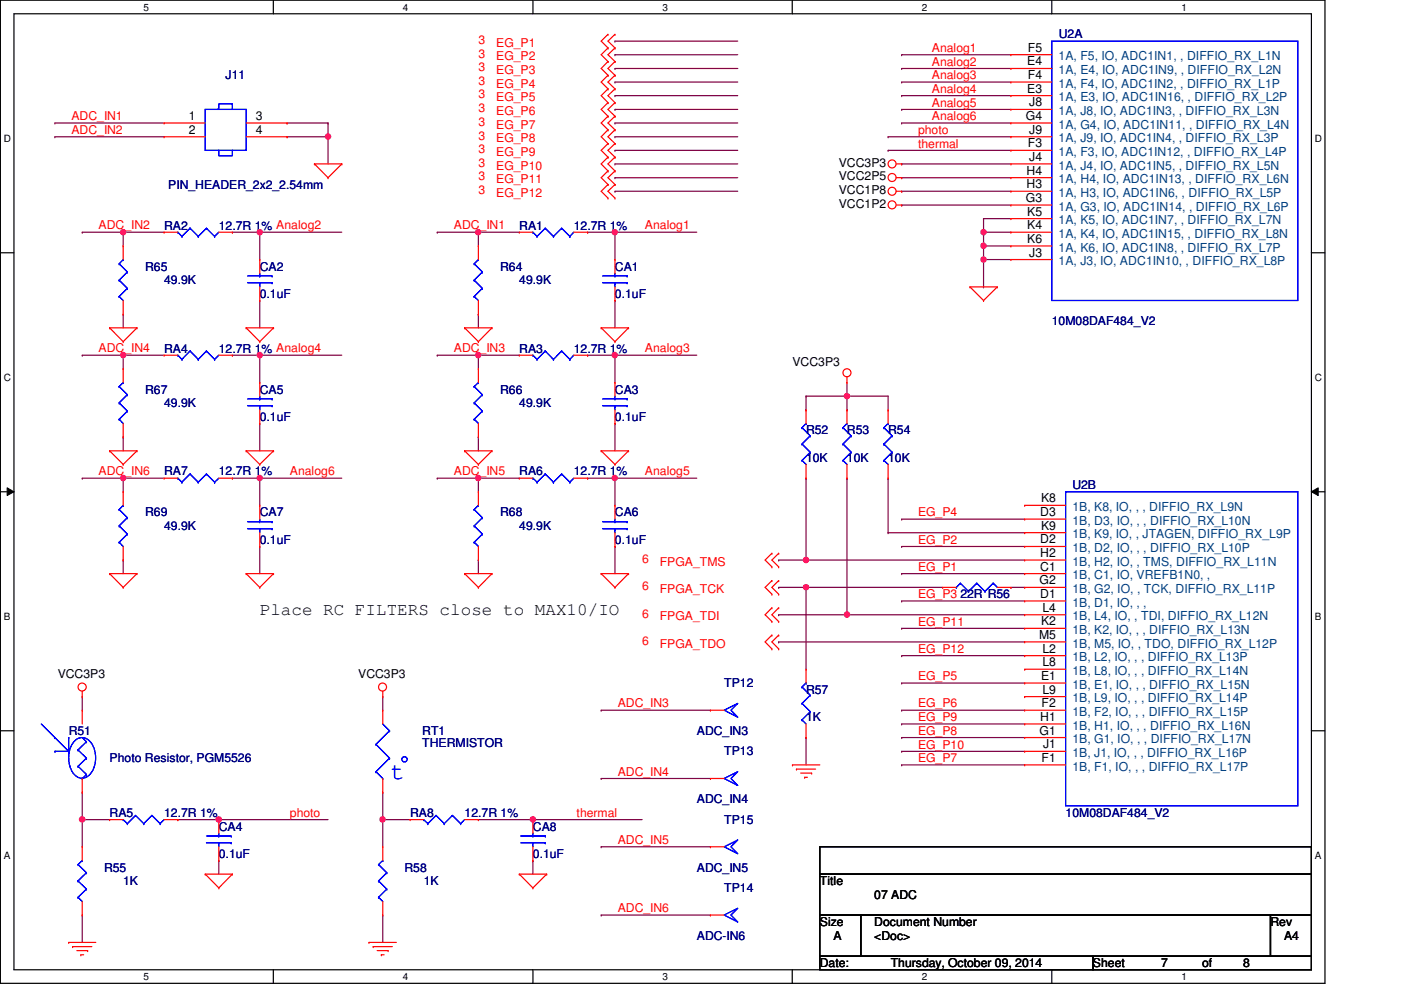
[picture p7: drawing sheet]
<svg xmlns="http://www.w3.org/2000/svg" width="297mm" height="210mm" viewBox="0 0 297 210" stroke-linecap="round" stroke-linejoin="round" font-family="sans-serif">
<path d="M.1 0h280.8v208.5h-280.8zM3 2.9h275v202.7h-275z" fill="none" stroke="#000" stroke-width=".25"/>
<g fill="#fff">
<path d="M30.4 .3h1.2v2.4h-1.2z"/>
<path d="M30.4 205.9h1.2v2.3h-1.2z"/>
</g>
<path d="M58 0v2.9M58 205.6v2.9" fill="none" stroke="#000" stroke-width=".25"/>
<g fill="#fff">
<path d="M85.4 .3h1.2v2.4h-1.2z"/>
<path d="M85.4 205.9h1.2v2.3h-1.2z"/>
</g>
<path d="M113 0v2.9M113 205.6v2.9" fill="none" stroke="#000" stroke-width=".25"/>
<g fill="#fff">
<path d="M140.5 .3h1.1v2.4h-1.1z"/>
<path d="M140.5 205.9h1.1v2.3h-1.1z"/>
</g>
<path d="M168 0v2.9M168 205.6v2.9" fill="none" stroke="#000" stroke-width=".25"/>
<g fill="#fff">
<path d="M195.4 .3h1.2v2.4h-1.2z"/>
<path d="M195.4 205.9h1.2v2.3h-1.2z"/>
</g>
<path d="M223 0v2.9M223 205.6v2.9" fill="none" stroke="#000" stroke-width=".25"/>
<g fill="#fff">
<path d="M250.5 .3h1.1v2.4h-1.1z"/>
<path d="M250.5 205.9h1.1v2.3h-1.1z"/>
<path d="M.8 28.2h1.5v2.4h-1.5z"/>
<path d="M278.8 28.2h1.4v2.4h-1.4z"/>
<path d="M.8 78.9h1.5v2.3h-1.5z"/>
<path d="M278.8 78.9h1.4v2.3h-1.4z"/>
</g>
<path d="M.1 53.6h2.9M278 53.6h2.9" fill="none" stroke="#000" stroke-width=".25"/>
<g fill="#fff">
<path d="M.8 129.6h1.4v2.3h-1.4z"/>
<path d="M278.8 129.6h1.3v2.3h-1.3z"/>
</g>
<path d="M.1 104.3h2.9M278 104.3h2.9" fill="none" stroke="#000" stroke-width=".25"/>
<path d="M1.5 103.4l1.5 .9-1.5 .8zM278 104.3l1.5-.9v1.7z" fill="#000"/>
<path d="M1.5 103.4l1.5 .9-1.5 .8zM278 104.3l1.5-.9v1.7z" fill="none" stroke="#000" stroke-width=".21"/>
<g fill="#fff">
<path d="M.8 180.3h1.4v2.3h-1.4z"/>
<path d="M278.8 180.3h1.3v2.3h-1.3z"/>
</g>
<path d="M.1 154.9h2.9M278 154.9h2.9" fill="none" stroke="#000" stroke-width=".25"/>
<path d="M81.1 173.8h.1M81.1 173.8v5.7M81.1 173.8h5.8" fill="none" stroke="#800040" stroke-width=".25"/>
<circle cx="81.1" cy="173.7" r=".56" fill="#f0f"/>
<circle cx="81.1" cy="173.7" r=".56" fill="none" stroke="#f0f" stroke-width=".25"/>
<g fill="none" stroke="#800040" stroke-width=".25">
<path d="M191.2 11.6h.1M191.2 14.5h.1M191.2 17.4h.1M191.2 11.6h23.1M191.2 14.5h23.1M191.2 17.4h23.1M188.3 29h.1M188.3 31.9h.1M188.3 29h26M188.3 31.9h26M191.2 20.3h.1M191.2 23.2h.1"/>
<path d="M191.2 26.1h.1M191.2 34.8h.1M191.2 37.7h.1M191.2 20.3h23.1M191.2 23.2h23.1M191.2 26.1h23.1M191.2 34.8h23.1M191.2 37.7h23.1M191.2 40.6h.1M191.2 43.5h.1M191.2 40.6h23.1M191.2 43.5h23.1"/>
<path d="M170.9 118.7h.1M170.9 118.7h46.4M165.1 136.1h.1M165.1 136.1h52.2M170.9 124.5h.1M170.9 124.5h29M179.6 130.3h.1M179.6 130.3h37.7M81.1 147.7h.1M81.1 147.7v2.9M81.1 168h.1M81.1 168v5.8"/>
<path d="M81.1 194h.1M81.1 194v5.8"/>
</g>
<circle cx="170.9" cy="124.5" r=".56" fill="#f0f"/>
<circle cx="170.9" cy="124.5" r=".56" fill="none" stroke="#f0f" stroke-width=".25"/>
<path d="M170.9 101.4h.1M170.9 101.4v17.3M214.3 124.5h.1M214.3 124.5h3" fill="none" stroke="#800040" stroke-width=".25"/>
<circle cx="170.9" cy="118.7" r=".56" fill="#f0f"/>
<circle cx="170.9" cy="118.7" r=".56" fill="none" stroke="#f0f" stroke-width=".25"/>
<path d="M179.6 101.4h.1M179.6 101.4v28.9" fill="none" stroke="#800040" stroke-width=".25"/>
<circle cx="179.6" cy="130.3" r=".56" fill="#f0f"/>
<circle cx="179.6" cy="130.3" r=".56" fill="none" stroke="#f0f" stroke-width=".25"/>
<g fill="none" stroke="#800040" stroke-width=".25">
<path d="M179.6 84h.1M179.6 84h8.7M165.1 118.7h.1M165.1 118.7h5.8M188.3 101.4h.1M188.3 112.9h.1M188.3 101.4v11.5M188.3 112.9h29M165.1 124.5h.1M165.1 130.3h.1M165.1 124.5h5.8M165.1 130.3h14.5"/>
<path d="M170.9 124.5h.1M170.9 124.5v17.4M170.9 156.4h.1M170.9 156.4v5.8"/>
</g>
<circle cx="179.6" cy="84" r=".56" fill="#f0f"/>
<circle cx="179.6" cy="84" r=".56" fill="none" stroke="#f0f" stroke-width=".25"/>
<g fill="none" stroke="#800040" stroke-width=".25">
<path d="M130.4 49.2h.1M130.4 49.2h17.3M170.9 86.9h.1M170.9 84h.1M170.9 84v2.9M170.9 84h8.7M179.6 86.9h.1M179.6 84h.1M179.6 81.1v5.8M188.3 86.9h.1M188.3 84v2.9M127.5 150.6h.1"/>
<path d="M127.5 150.6h23.1M127.5 165.1h.1M127.5 179.5h.1M127.5 165.1h23.1M127.5 179.5h23.1M127.5 194h.1M127.5 194h23.1"/>
</g>
<circle cx="130.3" cy="49.2" r=".56" fill="#f0f"/>
<circle cx="130.3" cy="49.2" r=".56" fill="none" stroke="#f0f" stroke-width=".25"/>
<path d="M101.4 49.2h.1M101.4 49.2h8.7M130.4 49.2h.1M130.4 49.2v5.8M130.4 63.7h.1M130.4 63.7v5.8" fill="none" stroke="#800040" stroke-width=".25"/>
<circle cx="101.4" cy="49.2" r=".56" fill="#f0f"/>
<circle cx="101.4" cy="49.2" r=".56" fill="none" stroke="#f0f" stroke-width=".25"/>
<path d="M55.1 49.2h.1M55.1 49.2h17.4M55.1 49.2v5.8M124.6 49.2h.1M124.6 49.2h5.8" fill="none" stroke="#800040" stroke-width=".25"/>
<circle cx="55.1" cy="49.2" r=".56" fill="#f0f"/>
<circle cx="55.1" cy="49.2" r=".56" fill="none" stroke="#f0f" stroke-width=".25"/>
<path d="M26.1 49.2h.1M26.1 49.2h8.7M55.1 63.7h.1M55.1 63.7v5.8" fill="none" stroke="#800040" stroke-width=".25"/>
<circle cx="26.1" cy="49.2" r=".56" fill="#f0f"/>
<circle cx="26.1" cy="49.2" r=".56" fill="none" stroke="#f0f" stroke-width=".25"/>
<path d="M49.3 49.2h.1M49.3 49.2h5.8M26.1 75.3h.1M26.1 75.3h8.7M55.1 75.3h.1M55.1 75.3h17.4M55.1 75.3v5.8M55.1 89.8h.1M55.1 89.8v5.8M55.1 101.4h.1M55.1 101.4h17.4" fill="none" stroke="#800040" stroke-width=".25"/>
<circle cx="55.1" cy="101.3" r=".56" fill="#f0f"/>
<circle cx="55.1" cy="101.3" r=".56" fill="none" stroke="#f0f" stroke-width=".25"/>
<path d="M49.3 75.3h.1M49.3 75.3h5.8M26.1 101.4h.1M26.1 101.4h8.7M55.1 101.4h.1M55.1 115.9h.1M55.1 101.4v5.7M55.1 115.9v5.7" fill="none" stroke="#800040" stroke-width=".25"/>
<circle cx="55.1" cy="75.3" r=".56" fill="#f0f"/>
<circle cx="55.1" cy="75.3" r=".56" fill="none" stroke="#f0f" stroke-width=".25"/>
<path d="M49.3 101.4h.1M49.3 101.4h5.8M113 173.8h.1M113 173.8h23.1M113 182.5h.1M113 182.5v2.8" fill="none" stroke="#800040" stroke-width=".25"/>
<circle cx="113" cy="173.7" r=".56" fill="#f0f"/>
<circle cx="113" cy="173.7" r=".56" fill="none" stroke="#f0f" stroke-width=".25"/>
<g fill="none" stroke="#800040" stroke-width=".25">
<path d="M130.4 17.4h.1M130.4 14.5h.1M130.4 11.6h.1M130.4 8.7h.1M130.4 17.4h26M130.4 14.5h26M130.4 11.6h26M130.4 8.7h26M130.4 20.3h.1M130.4 37.7h.1M130.4 31.9h.1M130.4 29h.1"/>
<path d="M130.4 34.8h.1M130.4 26.1h.1M130.4 23.2h.1M130.4 20.3h26M130.4 37.7h26M130.4 31.9h26M130.4 29h26M130.4 34.8h26M130.4 26.1h26M130.4 23.2h26M208.5 46.4h.1M208.5 49.2h.1"/>
<path d="M208.5 46.4h5.8M208.5 46.4v2.8M101.4 173.8h.1M101.4 173.8h11.6"/>
</g>
<circle cx="208.5" cy="49.2" r=".56" fill="#f0f"/>
<circle cx="208.5" cy="49.2" r=".56" fill="none" stroke="#f0f" stroke-width=".25"/>
<path d="M208.5 49.2h.1M208.5 52.2h.1M208.5 49.2h5.8M208.5 49.2v3M208.5 52.2h5.8" fill="none" stroke="#800040" stroke-width=".25"/>
<circle cx="208.5" cy="52.1" r=".56" fill="#f0f"/>
<circle cx="208.5" cy="52.1" r=".56" fill="none" stroke="#f0f" stroke-width=".25"/>
<path d="M208.5 55h.1M208.5 52.2v2.8M208.5 55h5.8" fill="none" stroke="#800040" stroke-width=".25"/>
<circle cx="208.5" cy="55" r=".56" fill="#f0f"/>
<circle cx="208.5" cy="55" r=".56" fill="none" stroke="#f0f" stroke-width=".25"/>
<g fill="none" stroke="#800040" stroke-width=".25">
<path d="M11.6 26.1h.1M11.6 29h.1M11.6 26.1h23.2M11.6 29h23.2M60.9 26.1h.1M60.9 26.1h8.7M69.6 29h.1M69.6 29v5.8M130.4 40.6h.1M130.4 40.6h26M208.5 55v5.8M208.5 60.8h.1"/>
<path d="M191.2 115.9h.1M191.2 110.1h.1M191.2 115.9h26.1M191.2 110.1h26.1M191.2 121.6h.1M191.2 127.4h.1M191.2 133.2h.1M191.2 139h.1M191.2 121.6h26.1M191.2 127.4h26.1M191.2 133.2h26.1M191.2 139h26.1"/>
<path d="M191.2 144.8h.1M191.2 150.6h.1M191.2 156.4h.1M191.2 153.5h.1M191.2 159.3h.1M191.2 144.8h26.1M191.2 150.6h26.1M191.2 156.4h26.1M191.2 153.5h26.1M191.2 159.3h26.1M191.2 162.2h.1M191.2 162.2h26.1"/>
</g>
<circle cx="69.5" cy="29" r=".56" fill="#f0f"/>
<circle cx="69.5" cy="29" r=".56" fill="none" stroke="#f0f" stroke-width=".25"/>
<path d="M60.9 29h.1M69.6 26.1h.1M69.6 26.1v2.9h-8.7M130.4 75.3h.1M130.4 75.3h17.3" fill="none" stroke="#800040" stroke-width=".25"/>
<circle cx="130.3" cy="75.3" r=".56" fill="#f0f"/>
<circle cx="130.3" cy="75.3" r=".56" fill="none" stroke="#f0f" stroke-width=".25"/>
<path d="M101.4 75.3h.1M101.4 75.3h8.7M130.4 75.3h.1M130.4 75.3v5.8" fill="none" stroke="#800040" stroke-width=".25"/>
<circle cx="101.4" cy="75.3" r=".56" fill="#f0f"/>
<circle cx="101.4" cy="75.3" r=".56" fill="none" stroke="#f0f" stroke-width=".25"/>
<path d="M124.6 75.3h.1M124.6 75.3h5.8M130.4 89.8h.1M130.4 89.8v5.8M130.4 101.4h.1M130.4 101.4h17.3" fill="none" stroke="#800040" stroke-width=".25"/>
<circle cx="130.3" cy="101.3" r=".56" fill="#f0f"/>
<circle cx="130.3" cy="101.3" r=".56" fill="none" stroke="#f0f" stroke-width=".25"/>
<path d="M101.4 101.4h.1M101.4 101.4h8.7M130.4 101.4h.1M130.4 101.4v5.7" fill="none" stroke="#800040" stroke-width=".25"/>
<circle cx="101.4" cy="101.3" r=".56" fill="#f0f"/>
<circle cx="101.4" cy="101.3" r=".56" fill="none" stroke="#f0f" stroke-width=".25"/>
<path d="M124.6 101.4h.1M124.6 101.4h5.8M130.4 115.9h.1M130.4 115.9v5.7M37.7 173.8h.1M37.7 173.8h8.7M46.4 182.5h.1M46.4 182.5v2.8" fill="none" stroke="#800040" stroke-width=".25"/>
<circle cx="46.4" cy="173.7" r=".56" fill="#f0f"/>
<circle cx="46.4" cy="173.7" r=".56" fill="none" stroke="#f0f" stroke-width=".25"/>
<path d="M17.4 173.8h.1M17.4 173.8h5.8M17.4 173.8v5.7M46.4 173.8h.1M46.4 173.8h23.2" fill="none" stroke="#800040" stroke-width=".25"/>
<circle cx="17.4" cy="173.7" r=".56" fill="#f0f"/>
<circle cx="17.4" cy="173.7" r=".56" fill="none" stroke="#f0f" stroke-width=".25"/>
<g fill="none" stroke="#800040" stroke-width=".25">
<path d="M17.4 49.2h.1M17.4 49.2h8.7M26.1 49.2h.1M26.1 49.2v3M92.7 49.2h.1M92.7 49.2h8.7M101.4 49.2h.1M101.4 49.2v3M26.1 66.6h.1M26.1 66.6v2.9M92.7 75.3h.1M92.7 75.3h8.7"/>
<path d="M101.4 66.6h.1M101.4 75.3h.1M101.4 66.6v2.9M101.4 75.3v2.9M101.4 92.7h.1M101.4 92.7v2.9M26.1 118.7h.1M26.1 101.4h.1M26.1 101.4v2.9M26.1 118.7v2.9M92.7 101.4h.1M92.7 101.4h8.7"/>
<path d="M101.4 101.4h.1M101.4 118.7h.1M101.4 101.4v2.9M101.4 118.7v2.9M17.4 147.7h.1M17.4 147.7v2.9M17.4 168h.1M17.4 168v5.8M17.4 194h.1M17.4 194v5.8"/>
</g>
<circle cx="26.1" cy="101.3" r=".56" fill="#f0f"/>
<circle cx="26.1" cy="101.3" r=".56" fill="none" stroke="#f0f" stroke-width=".25"/>
<path d="M26.1 75.3h.1M26.1 75.3v2.9M26.1 92.7h.1M26.1 92.7v2.9M17.4 101.4h.1M17.4 101.4h8.7" fill="none" stroke="#800040" stroke-width=".25"/>
<circle cx="26.1" cy="75.3" r=".56" fill="#f0f"/>
<circle cx="26.1" cy="75.3" r=".56" fill="none" stroke="#f0f" stroke-width=".25"/>
<path d="M17.4 75.3h.1M17.4 75.3h8.7" fill="none" stroke="#800040" stroke-width=".25"/>
<g fill="none" stroke="#f00" stroke-width=".25">
<path d="M128.9 7.3h.1M128.9 10.2h.1M128.9 13h.1M128.9 16h.1M128.9 18.8h.1M128.9 7.3l-1.4 1.4 1.4 1.5M128.9 10.2l-1.4 1.4 1.4 1.4M128.9 13l-1.4 1.5 1.4 1.5M128.9 16l-1.4 1.4 1.4 1.4M128.9 18.8l-1.4 1.5 1.4 1.5M130.4 7.3h.1M130.4 10.2h.1"/>
<path d="M130.4 13h.1M130.4 16h.1M130.4 18.8h.1M130.4 7.3l-1.5 1.4 1.5 1.5M130.4 10.2l-1.5 1.4 1.5 1.4M130.4 13l-1.5 1.5 1.5 1.5M130.4 16l-1.5 1.4 1.5 1.4M130.4 18.8l-1.5 1.5 1.5 1.5M214.3 11.6h.1M214.3 14.5h.1M214.3 17.4h.1M214.3 11.6h8.7"/>
<path d="M214.3 14.5h8.7M214.3 17.4h8.7M34.8 26.1h.1M34.8 29h.1M34.8 26.1h8.7M34.8 29h8.7M52.2 26.1h8.7M52.2 29h8.7M60.9 26.1h.1M60.9 29h.1M66.7 34.8h.1M66.7 34.8h5.8"/>
<path d="M66.7 34.8l2.9 2.9M69.6 37.7h.1M72.5 34.8h.1M72.5 34.8l-2.9 2.9M128.9 21.8h.1M128.9 24.6h.1M128.9 27.5h.1M128.9 30.4h.1M128.9 33.3h.1M128.9 36.2h.1M128.9 39.1h.1M128.9 21.8l-1.4 1.4 1.4 1.4"/>
<path d="M128.9 24.6l-1.4 1.5 1.4 1.4M128.9 27.5l-1.4 1.5 1.4 1.4M128.9 30.4l-1.4 1.5 1.4 1.4M128.9 33.3l-1.4 1.5 1.4 1.4M128.9 36.2l-1.4 1.5 1.4 1.4M128.9 39.1l-1.4 1.5 1.4 1.4M130.4 21.8h.1M130.4 24.6h.1M130.4 27.5h.1M130.4 30.4h.1M130.4 33.3h.1M130.4 36.2h.1"/>
<path d="M130.4 39.1h.1M130.4 21.8l-1.5 1.4 1.5 1.4M130.4 24.6l-1.5 1.5 1.5 1.4M130.4 27.5l-1.5 1.5 1.5 1.4M130.4 30.4l-1.5 1.5 1.5 1.4M130.4 33.3l-1.5 1.5 1.5 1.4M130.4 36.2l-1.5 1.5 1.5 1.4M130.4 39.1l-1.5 1.5 1.5 1.4M190 34.8h1.2M190 37.7h1.2M191.2 34.8h.1M191.2 37.7h.1"/>
<path d="M214.3 20.3h.1M214.3 23.2h.1M214.3 26.1h.1M214.3 29h.1M214.3 31.9h.1M214.3 34.8h.1M214.3 37.7h.1M214.3 34.8h8.7M214.3 37.7h8.7M214.3 20.3h8.7M214.3 23.2h8.7M214.3 26.1h8.7"/>
<path d="M214.3 29h8.7M214.3 31.9h8.7M26.1 52.2h.1M26.1 52.2v2.8M34.8 49.2h.1M34.8 49.2h2.9M46.4 49.2h2.9M49.3 49.2h.1M55.1 55h.1M55.1 55v3M101.4 52.2h.1M101.4 52.2v2.8"/>
<path d="M110.1 49.2h.1M110.1 49.2h2.9M121.7 49.2h2.9M124.6 49.2h.1M128.9 42h.1M130.4 42h.1M130.4 55h.1M130.4 55v3M190 40.6h1.2M190 43.5h1.2M191.2 40.6h.1M191.2 43.5h.1"/>
<path d="M214.3 40.6h.1M214.3 43.5h.1M214.3 46.4h.1M214.3 49.2h.1M214.3 52.2h.1M214.3 55h.1M214.3 40.6h8.7M214.3 43.5h8.7M214.3 49.2h8.7M214.3 46.4h8.7M214.3 52.2h8.7M214.3 55h8.7"/>
<path d="M23.2 69.5h.1M23.2 69.5h5.8M23.2 69.5l2.9 2.9M26.1 72.4h.1M26.1 78.2h.1M26.1 66.6h.1M26.1 63.7v2.9M26.1 78.2v2.9M29 69.5h.1M29 69.5l-2.9 2.9M34.8 75.3h.1M34.8 75.3h2.9"/>
<path d="M46.4 75.3h2.9M49.3 75.3h.1M52.2 69.5h.1M52.2 69.5h5.8M52.2 69.5l2.9 2.9M55.1 72.4h.1M55.1 63.7h.1M55.1 60.8v2.9M58 69.5h.1M58 69.5l-2.9 2.9M98.5 69.5h.1M98.5 69.5h5.8"/>
<path d="M98.5 69.5l2.9 2.9M101.4 72.4h.1M101.4 66.6h.1M101.4 78.2h.1M101.4 63.7v2.9M101.4 78.2v2.9M104.3 69.5h.1M104.3 69.5l-2.9 2.9M110.1 75.3h.1M110.1 75.3h2.9M121.7 75.3h2.9M124.6 75.3h.1"/>
<path d="M127.5 69.5h.1M127.5 69.5h5.8M127.5 69.5l2.9 2.9M130.4 72.4h.1M130.4 63.7h.1M130.4 60.8v2.9M133.3 69.5h.1M133.3 69.5l-2.9 2.9M179.6 79.9v1.2M205.7 60.8h.1M205.7 60.8h5.8M205.7 60.8l2.8 2.9"/>
<path d="M208.5 63.7h.1M211.5 60.8h.1M211.5 60.8l-3 2.9M23.2 95.6h.1M23.2 95.6h5.8M23.2 95.6l2.9 2.9M26.1 98.5h.1M26.1 92.7h.1M26.1 89.8v2.9M29 95.6h.1M29 95.6l-2.9 2.9M52.2 95.6h.1"/>
<path d="M52.2 95.6h5.8M52.2 95.6l2.9 2.9M55.1 98.5h.1M55.1 81.1h.1M55.1 89.8h.1M55.1 81.1v2.9M55.1 86.9v2.9M58 95.6h.1M58 95.6l-2.9 2.9M98.5 95.6h.1M98.5 95.6h5.8M98.5 95.6l2.9 2.9"/>
<path d="M101.4 98.5h.1M101.4 92.7h.1M101.4 89.8v2.9M104.3 95.6h.1M104.3 95.6l-2.9 2.9M127.5 95.6h.1M127.5 95.6h5.8M127.5 95.6l2.9 2.9M130.4 98.5h.1M130.4 81.1h.1M130.4 89.8h.1M130.4 81.1v2.9"/>
<path d="M130.4 86.9v2.9M133.3 95.6h.1M133.3 95.6l-2.9 2.9M170.9 86.9h.1M170.9 86.9v2.9M170.9 98.5v2.9M179.6 81.1h.1M179.6 86.9h.1M179.6 86.9v2.9M179.6 98.5v2.9M188.3 86.9h.1M188.3 86.9v2.9"/>
<path d="M188.3 98.5v2.9M26.1 118.7h.1M26.1 104.3h.1M26.1 104.3v2.8M26.1 115.9v2.8M34.8 101.4h.1M34.8 101.4h2.9M46.4 101.4h2.9M49.3 101.4h.1M55.1 107.1h.1M55.1 115.9h.1M55.1 107.1v3"/>
<path d="M55.1 112.9v3M101.4 118.7h.1M101.4 104.3h.1M101.4 104.3v2.8M101.4 115.9v2.8M110.1 101.4h.1M110.1 101.4h2.9M121.7 101.4h2.9M124.6 101.4h.1M130.4 107.1h.1M130.4 115.9h.1M130.4 107.1v3"/>
<path d="M130.4 112.9v3M163.7 117.3h.1M163.7 117.3l-1.5 1.4 1.5 1.5M165.1 117.3h.1M165.1 117.3l-1.4 1.4 1.4 1.5M170.9 101.4h.1M179.6 101.4h.1M188.3 101.4h.1M217.3 107.1h.1M217.3 110.1h.1M217.3 112.9h.1M217.3 115.9h.1"/>
<path d="M217.3 118.7h.1M217.3 107.1h8.6M217.3 110.1h8.6M217.3 112.9h8.6M217.3 115.9h8.6M217.3 118.7h8.6M23.2 121.6h.1M23.2 121.6h5.8M23.2 121.6l2.9 2.9M26.1 124.5h.1M29 121.6h.1M29 121.6l-2.9 2.9"/>
<path d="M52.2 121.6h.1M52.2 121.6h5.8M52.2 121.6l2.9 2.9M55.1 124.5h.1M58 121.6h.1M58 121.6l-2.9 2.9M98.5 121.6h.1M98.5 121.6h5.8M98.5 121.6l2.9 2.9M101.4 124.5h.1M104.3 121.6h.1M104.3 121.6l-2.9 2.9"/>
<path d="M127.5 121.6h.1M127.5 121.6h5.8M127.5 121.6l2.9 2.9M130.4 124.5h.1M133.3 121.6h.1M133.3 121.6l-2.9 2.9M163.7 128.9h.1M163.7 131.8h.1M163.7 120.2h.1M163.7 134.7h.1M163.7 137.6h.1M163.7 123.1h.1"/>
<path d="M163.7 126h.1M163.7 128.9l-1.5 1.4 1.5 1.5M163.7 134.7l-1.5 1.4 1.5 1.5M163.7 123.1l-1.5 1.4 1.5 1.5M165.1 128.9h.1M165.1 131.8h.1M165.1 120.2h.1M165.1 134.7h.1M165.1 137.6h.1M165.1 123.1h.1M165.1 126h.1M165.1 128.9l-1.4 1.4 1.4 1.5"/>
<path d="M165.1 134.7l-1.4 1.4 1.4 1.5M165.1 123.1l-1.4 1.4 1.4 1.5M199.9 124.5h.1M199.9 124.5h2.9M211.5 124.5h2.8M214.3 124.5h.1M217.3 121.6h.1M217.3 124.5h.1M217.3 127.4h.1M217.3 130.3h.1M217.3 133.2h.1M217.3 136.1h.1"/>
<path d="M217.3 139h.1M217.3 121.6h8.6M217.3 124.5h8.6M217.3 127.4h8.6M217.3 130.3h8.6M217.3 133.2h8.6M217.3 136.1h8.6M217.3 139h8.6M17.4 147.7h.1M17.4 150.6h.1M17.4 146.6v1.1M17.4 150.6v2.9"/>
<path d="M81.1 147.7h.1M81.1 150.6h.1M81.1 146.6v1.1M81.1 150.6v2.9M150.6 150.6h.1M150.6 150.6h2.9M170.9 156.4h.1M170.9 141.9h.1M170.9 141.9v2.9M170.9 153.5v2.9M217.3 141.9h.1M217.3 144.8h.1"/>
<path d="M217.3 147.7h.1M217.3 150.6h.1M217.3 153.5h.1M217.3 156.4h.1M217.3 159.3h.1M217.3 150.6h8.6M217.3 141.9h8.6M217.3 144.8h8.6M217.3 147.7h8.6M217.3 153.5h8.6M217.3 156.4h8.6M217.3 159.3h8.6"/>
<path d="M17.4 179.5h.1M17.4 168h.1M17.4 165.1v2.9M17.4 179.5v3M23.2 173.8h.1M23.2 173.8h2.9M34.8 173.8h2.9M37.7 173.8h.1M46.4 173.8h.1M46.4 173.8v2.9M46.4 179.5v3M81.1 168h.1"/>
<path d="M81.1 179.5h.1M81.1 165.1v2.9M81.1 179.5v3M86.9 173.8h.1M86.9 173.8h2.9M98.5 173.8h2.9M101.4 173.8h.1M113 173.8h.1M113 173.8v2.9M113 179.5v3M150.6 165.1h.1M150.6 179.5h.1"/>
<path d="M150.6 165.1h2.9M150.6 179.5h2.9M168 162.2h.1M168 162.2h5.8M168.9 163.1h.1M168.9 163.1h4M169.8 163.9h2.3M170.6 164.8h.1M170.6 164.8h.6M172.1 163.9h.1M217.3 162.2h.1M217.3 162.2h8.6"/>
<path d="M14.6 199.8h.1M14.6 199.8h5.7M17.4 194h.1M17.4 191.1v2.9M43.5 185.3h.1M43.5 185.3h5.8M43.5 185.3l2.9 3M46.4 188.3h.1M46.4 182.5h.1M49.3 185.3h.1M49.3 185.3l-2.9 3M78.2 199.8h.1"/>
<path d="M78.2 199.8h5.8M81.1 194h.1M81.1 191.1v2.9M110.1 185.3h.1M110.1 185.3h5.8M110.1 185.3l2.9 3M113 188.3h.1M113 182.5h.1M115.9 185.3h.1M115.9 185.3l-2.9 3M150.6 194h.1M150.6 194h2.9"/>
<path d="M15.4 200.7h.1M15.4 200.7h4.1M16.3 201.5h2.3M17.1 202.4h.1M17.1 202.4h.6M18.6 201.5h.1M79.1 200.7h.1M79.1 200.7h4.1M80 201.5h2.3M80.9 202.4h.1M80.9 202.4h.5M82.3 201.5h.1"/>
<circle cx="189.1" cy="37.6" r=".85"/>
<circle cx="189.1" cy="34.8" r=".85"/>
<circle cx="189.1" cy="43.4" r=".85"/>
<circle cx="189.1" cy="40.6" r=".85"/>
<circle cx="179.6" cy="79" r=".85"/>
<circle cx="17.4" cy="145.7" r=".86"/>
<circle cx="81.1" cy="145.7" r=".85"/>
</g>
<path d="M173.8 179.5h104.2v5.8h-104.2zM173.8 185.3h104.2v8.7h-104.2zM173.8 194h8.7v8.7h-8.7zM182.5 194h86.9v8.7h-86.9zM269.4 194h8.6v8.7h-8.6zM173.8 202.7h57.9v2.9h-57.9zM231.7 202.7h46.3v2.9h-46.3z" fill="none" stroke="#000" stroke-width=".25"/>
<g fill="none" stroke="#00f" stroke-width=".25">
<path d="M223 8.7h52.2v55h-52.2zM43.5 23.2h8.7v8.7h-8.7zM46.1 23.2h.3v-1.2h2.9v1.2M46.4 31.9v1.1h2.9v-1.1M25.3 59.4h.1M25.3 55.9h.1M25.3 59.4l1.7 1.7M25.3 55.9l1.7 1.8M26.1 55h.1M26.1 55l-.8 .9M27 57.7h.1M27 57.7l-1.7 1.7"/>
<path d="M37.7 49.2h.1M37.7 49.2l.9 .9M38.6 50.1h.1M40.3 48.4h.1M40.3 48.4l1.7 1.7M40.3 48.4l-1.7 1.7M42 50.1h.1M43.8 48.4h.1M43.8 48.4l1.7 1.7M43.8 48.4l-1.8 1.7M45.5 50.1h.1M46.4 49.2l-.9 .9"/>
<path d="M52.5 59.9h5.2M52.5 58.5h5.2M55.1 58.5h.1M55.1 59.9h.1M55.1 58v.5M55.1 59.9v.9M57.7 59.9h.1M57.7 58.5h.1M100.5 59.4h.1M100.5 55.9h.1M100.5 59.4l1.8 1.7M100.5 55.9l1.8 1.8"/>
<path d="M101.4 55h.1M101.4 55l-.9 .9M102.3 57.7h.1M102.3 57.7l-1.8 1.7M113 49.2h.1M113 49.2l.9 .9M113.9 50.1h.1M115.6 48.4h.1M115.6 48.4l1.7 1.7M115.6 48.4l-1.7 1.7M117.3 50.1h.1M119.1 48.4h.1"/>
<path d="M119.1 48.4l1.7 1.7M119.1 48.4l-1.8 1.7M120.8 50.1h.1M121.7 49.2l-.9 .9M127.8 59.9h5.2M127.8 58.5h5.2M130.4 58.5h.1M130.4 59.9h.1M130.4 58v.5M130.4 59.9v.9M133 59.9h.1M133 58.5h.1"/>
<path d="M25.3 62.9h.1M25.3 62.9l.8 .8M27 61.1h.1M27 61.1l-1.7 1.8M37.7 75.3h.1M37.7 75.3l.9 .9M38.6 76.2h.1M40.3 74.4h.1M40.3 74.4l1.7 1.8M40.3 74.4l-1.7 1.8M42 76.2h.1M43.8 74.4h.1"/>
<path d="M43.8 74.4l1.7 1.8M43.8 74.4l-1.8 1.8M45.5 76.2h.1M46.4 75.3l-.9 .9M100.5 62.9h.1M100.5 62.9l.9 .8M102.3 61.1h.1M102.3 61.1l-1.8 1.8M113 75.3h.1M113 75.3l.9 .9M113.9 76.2h.1M115.6 74.4h.1"/>
<path d="M115.6 74.4l1.7 1.8M115.6 74.4l-1.7 1.8M117.3 76.2h.1M119.1 74.4h.1M119.1 74.4l1.7 1.8M119.1 74.4l-1.8 1.8M120.8 76.2h.1M121.7 75.3l-.9 .9M25.3 88.9h.1M25.3 85.4h.1M25.3 82h.1M25.3 88.9l.8 .9"/>
<path d="M25.3 85.4l1.7 1.8M25.3 82l1.7 1.7M26.1 81.1h.1M26.1 81.1l-.8 .9M27 87.2h.1M27 83.7h.1M27 87.2l-1.7 1.7M27 83.7l-1.7 1.7M52.5 86h5.2M52.5 84.6h5.2M55.1 84.6h.1M55.1 86h.1"/>
<path d="M55.1 84v.6M55.1 86v.9M57.7 86h.1M57.7 84.6h.1M100.5 88.9h.1M100.5 85.4h.1M100.5 82h.1M100.5 88.9l.9 .9M100.5 85.4l1.8 1.8M100.5 82l1.8 1.7M101.4 81.1h.1M101.4 81.1l-.9 .9"/>
<path d="M102.3 87.2h.1M102.3 83.7h.1M102.3 87.2l-1.8 1.7M102.3 83.7l-1.8 1.7M127.8 86h5.2M127.8 84.6h5.2M130.4 84.6h.1M130.4 86h.1M130.4 84v.6M130.4 86v.9M133 86h.1M133 84.6h.1"/>
<path d="M170 97.6h.1M170 94.1h.1M170 90.7h.1M170 97.6l.9 .9M170 94.1l1.8 1.8M170 90.7l1.8 1.7M170.9 89.8h.1M170.9 89.8l-.9 .9M171.8 95.9h.1M171.8 92.4h.1M171.8 95.9l-1.8 1.7M171.8 92.4l-1.8 1.7"/>
<path d="M178.7 97.6h.1M178.7 94.1h.1M178.7 90.7h.1M178.7 97.6l.9 .9M178.7 94.1l1.8 1.8M178.7 90.7l1.8 1.7M179.6 89.8h.1M179.6 89.8l-.9 .9M180.5 95.9h.1M180.5 92.4h.1M180.5 95.9l-1.8 1.7M180.5 92.4l-1.8 1.7"/>
<path d="M187.4 97.6h.1M187.4 94.1h.1M187.4 90.7h.1M187.4 97.6l.9 .9M187.4 94.1l1.7 1.8M187.4 90.7l1.7 1.7M188.3 89.8h.1M188.3 89.8l-.9 .9M189.1 95.9h.1M189.1 92.4h.1M189.1 95.9l-1.7 1.7M189.1 92.4l-1.7 1.7"/>
<path d="M25.3 115h.1M25.3 111.5h.1M25.3 108h.1M25.3 115l.8 .9M25.3 111.5l1.7 1.7M25.3 108l1.7 1.8M26.1 107.1h.1M26.1 107.1l-.8 .9M27 113.2h.1M27 109.8h.1M27 113.2l-1.7 1.8M27 109.8l-1.7 1.7"/>
<path d="M37.7 101.4h.1M37.7 101.4l.9 .8M38.6 102.2h.1M40.3 100.5h.1M40.3 100.5l1.7 1.7M40.3 100.5l-1.7 1.7M42 102.2h.1M43.8 100.5h.1M43.8 100.5l1.7 1.7M43.8 100.5l-1.8 1.7M45.5 102.2h.1M46.4 101.4l-.9 .8"/>
<path d="M52.5 112.1h5.2M52.5 110.6h5.2M55.1 110.6h.1M55.1 112.1h.1M55.1 110.1v.5M55.1 112.1v.8M57.7 112.1h.1M57.7 110.6h.1M100.5 115h.1M100.5 111.5h.1M100.5 108h.1M100.5 115l.9 .9"/>
<path d="M100.5 111.5l1.8 1.7M100.5 108l1.8 1.8M101.4 107.1h.1M101.4 107.1l-.9 .9M102.3 113.2h.1M102.3 109.8h.1M102.3 113.2l-1.8 1.8M102.3 109.8l-1.8 1.7M113 101.4h.1M113 101.4l.9 .8M113.9 102.2h.1M115.6 100.5h.1"/>
<path d="M115.6 100.5l1.7 1.7M115.6 100.5l-1.7 1.7M117.3 102.2h.1M119.1 100.5h.1M119.1 100.5l1.7 1.7M119.1 100.5l-1.8 1.7M120.8 102.2h.1M121.7 101.4l-.9 .8M127.8 112.1h5.2M127.8 110.6h5.2M130.4 110.6h.1M130.4 112.1h.1"/>
<path d="M130.4 110.1v.5M130.4 112.1v.8M133 112.1h.1M133 110.6h.1M225.9 104.3h49.3v66.6h-49.3zM202.8 124.5h.1M203.6 123.7h.1M203.6 123.7l1.8 1.7M203.6 123.7l-.8 .8M205.4 125.4h.1M207.1 123.7h.1M207.1 123.7l1.7 1.7"/>
<path d="M207.1 123.7l-1.7 1.7M208.8 125.4h.1M210.6 123.7h.1M210.6 123.7l.9 .8M210.6 123.7l-1.8 1.7M8.8 153.5l5.8 5.8M11.6 156.4h.1M11.6 159.3h.1M11.6 159.3h3M14.6 159.3h.1M14.6 156.4h.1M14.6 156.4v2.9"/>
<path d="M15.8 157.1a2.35 2.35 0 0 1 4 1.2 5.5 5.5 0 0 1-1.3 6.4 2.34 2.34 0 0 1-3.5-1.6 5.8 5.8 0 0 1 .8-6zM16.5 159h.1M16.5 159l1.8 1.7M17.4 156.4l.9 .9M18.3 157.3h.1M18.3 157.3l-1.8 1.7M79.7 157.8h.1M79.7 157.8l2.9 2.9M81.1 153.5l1.5 1.4M82.6 154.9h.1M82.6 154.9l-2.9 2.9M153.5 150.6l2.9-1.5-1.4 1.5 1.4 1.5z"/>
<path d="M170 152.6h.1M170 149.1h.1M170 145.7h.1M170 152.6l.9 .9M170 149.1l1.8 1.8M170 145.7l1.8 1.7M170.9 144.8h.1M170.9 144.8l-.9 .9M171.8 150.9h.1M171.8 147.4h.1M171.8 150.9l-1.8 1.7M171.8 147.4l-1.8 1.7"/>
<path d="M16.5 162.5h.1M16.5 162.5l1.8 1.7M17.4 165.1h.1M18.3 160.7h.1M18.3 164.2h.1M18.3 160.7l-1.8 1.8M18.3 164.2l-.9 .9M26.1 173.8h.1M26.1 173.8l.9 .8M27 174.6h.1M28.7 172.9h.1M28.7 172.9l1.8 1.7"/>
<path d="M28.7 172.9l-1.7 1.7M30.5 174.6h.1M32.2 172.9h.1M32.2 172.9l1.7 1.7M32.2 172.9l-1.7 1.7M33.9 174.6h.1M34.8 173.8l-.9 .8M43.8 178.7h5.2M43.8 177.2h5.2M46.4 177.2h.1M46.4 178.7h.1M46.4 176.7v.5"/>
<path d="M46.4 178.7v.8M49 178.7h.1M49 177.2h.1M79.7 163.6h.1M79.7 163.6l1.4 1.5M81.1 165.1h.1M82.6 160.7h.1M82.6 160.7l-2.9 2.9M89.8 173.8h.1M89.8 173.8l.9 .8M90.7 174.6h.1M92.5 172.9h.1"/>
<path d="M92.5 172.9l1.7 1.7M92.5 172.9l-1.8 1.7M94.2 174.6h.1M95.9 172.9h.1M95.9 172.9l1.8 1.7M95.9 172.9l-1.7 1.7M97.7 174.6h.1M98.5 173.8l-.8 .8M110.4 178.7h5.2M110.4 177.2h5.2M113 177.2h.1M113 178.7h.1"/>
<path d="M113 176.7v.5M113 178.7v.8M115.6 178.7h.1M115.6 177.2h.1M153.5 165.1l2.9-1.5-1.4 1.5 1.4 1.4zM153.5 179.5l2.9-1.4-1.4 1.4 1.4 1.5zM16.5 190.2h.1M16.5 186.8h.1M16.5 183.3h.1M16.5 190.2l.9 .9M16.5 186.8l1.8 1.7M16.5 183.3l1.8 1.7"/>
<path d="M17.4 182.5h.1M17.4 182.5l-.9 .8M18.3 188.5h.1M18.3 185h.1M18.3 188.5l-1.8 1.7M18.3 185l-1.8 1.8M80.3 190.2h.1M80.3 186.8h.1M80.3 183.3h.1M80.3 190.2l.8 .9M80.3 186.8l1.7 1.7M80.3 183.3l1.7 1.7"/>
<path d="M81.1 182.5h.1M81.1 182.5l-.8 .8M82 188.5h.1M82 185h.1M82 188.5l-1.7 1.7M82 185l-1.7 1.8M153.5 194l2.9-1.4-1.4 1.4 1.4 1.5z"/>
<circle cx="85.8" cy="161" r=".56"/>
</g>
<circle cx="81.1" cy="173.7" r=".56" fill="#f0f"/>
<circle cx="81.1" cy="173.7" r=".56" fill="none" stroke="#f0f" stroke-width=".25"/>
<circle cx="170.9" cy="124.5" r=".56" fill="#f0f"/>
<circle cx="170.9" cy="124.5" r=".56" fill="none" stroke="#f0f" stroke-width=".25"/>
<circle cx="170.9" cy="118.7" r=".56" fill="#f0f"/>
<circle cx="170.9" cy="118.7" r=".56" fill="none" stroke="#f0f" stroke-width=".25"/>
<circle cx="179.6" cy="130.3" r=".56" fill="#f0f"/>
<circle cx="179.6" cy="130.3" r=".56" fill="none" stroke="#f0f" stroke-width=".25"/>
<circle cx="179.6" cy="84" r=".56" fill="#f0f"/>
<circle cx="179.6" cy="84" r=".56" fill="none" stroke="#f0f" stroke-width=".25"/>
<circle cx="130.3" cy="49.2" r=".56" fill="#f0f"/>
<circle cx="130.3" cy="49.2" r=".56" fill="none" stroke="#f0f" stroke-width=".25"/>
<circle cx="101.4" cy="49.2" r=".56" fill="#f0f"/>
<circle cx="101.4" cy="49.2" r=".56" fill="none" stroke="#f0f" stroke-width=".25"/>
<circle cx="55.1" cy="49.2" r=".56" fill="#f0f"/>
<circle cx="55.1" cy="49.2" r=".56" fill="none" stroke="#f0f" stroke-width=".25"/>
<circle cx="26.1" cy="49.2" r=".56" fill="#f0f"/>
<circle cx="26.1" cy="49.2" r=".56" fill="none" stroke="#f0f" stroke-width=".25"/>
<circle cx="55.1" cy="101.3" r=".56" fill="#f0f"/>
<circle cx="55.1" cy="101.3" r=".56" fill="none" stroke="#f0f" stroke-width=".25"/>
<circle cx="55.1" cy="75.3" r=".56" fill="#f0f"/>
<circle cx="55.1" cy="75.3" r=".56" fill="none" stroke="#f0f" stroke-width=".25"/>
<circle cx="113" cy="173.7" r=".56" fill="#f0f"/>
<circle cx="113" cy="173.7" r=".56" fill="none" stroke="#f0f" stroke-width=".25"/>
<circle cx="208.5" cy="49.2" r=".56" fill="#f0f"/>
<circle cx="208.5" cy="49.2" r=".56" fill="none" stroke="#f0f" stroke-width=".25"/>
<circle cx="208.5" cy="52.1" r=".56" fill="#f0f"/>
<circle cx="208.5" cy="52.1" r=".56" fill="none" stroke="#f0f" stroke-width=".25"/>
<circle cx="208.5" cy="55" r=".56" fill="#f0f"/>
<circle cx="208.5" cy="55" r=".56" fill="none" stroke="#f0f" stroke-width=".25"/>
<circle cx="69.5" cy="29" r=".56" fill="#f0f"/>
<circle cx="69.5" cy="29" r=".56" fill="none" stroke="#f0f" stroke-width=".25"/>
<circle cx="130.3" cy="75.3" r=".56" fill="#f0f"/>
<circle cx="130.3" cy="75.3" r=".56" fill="none" stroke="#f0f" stroke-width=".25"/>
<circle cx="101.4" cy="75.3" r=".56" fill="#f0f"/>
<circle cx="101.4" cy="75.3" r=".56" fill="none" stroke="#f0f" stroke-width=".25"/>
<circle cx="130.3" cy="101.3" r=".56" fill="#f0f"/>
<circle cx="130.3" cy="101.3" r=".56" fill="none" stroke="#f0f" stroke-width=".25"/>
<circle cx="101.4" cy="101.3" r=".56" fill="#f0f"/>
<circle cx="101.4" cy="101.3" r=".56" fill="none" stroke="#f0f" stroke-width=".25"/>
<circle cx="46.4" cy="173.7" r=".56" fill="#f0f"/>
<circle cx="46.4" cy="173.7" r=".56" fill="none" stroke="#f0f" stroke-width=".25"/>
<circle cx="17.4" cy="173.7" r=".56" fill="#f0f"/>
<circle cx="17.4" cy="173.7" r=".56" fill="none" stroke="#f0f" stroke-width=".25"/>
<circle cx="26.1" cy="101.3" r=".56" fill="#f0f"/>
<circle cx="26.1" cy="101.3" r=".56" fill="none" stroke="#f0f" stroke-width=".25"/>
<circle cx="26.1" cy="75.3" r=".56" fill="#f0f"/>
<circle cx="26.1" cy="75.3" r=".56" fill="none" stroke="#f0f" stroke-width=".25"/>
<text font-size="5.2" fill="#00f" x="82.9" y="165.2">t</text>
<text font-size="3.7" x="55.1" y="130.4">Place RC FILTERS close to MAX10/IO</text>
<g font-size="2.6" fill="#f00">
<text x="101.4" y="9.3">3</text>
<text x="105.2" y="9.9">EG_P1</text>
<text x="197.6" y="11">Analog1</text>
<text x="101.4" y="12.2">3</text>
<text x="101.4" y="15.1">3</text>
<text x="101.4" y="18">3</text>
<text x="105.2" y="12.8">EG_P2</text>
<text x="105.2" y="15.7">EG_P3</text>
<text x="197.6" y="13.9">Analog2</text>
<text x="197.6" y="16.8">Analog3</text>
<text x="101.4" y="20.9">3</text>
<text x="101.4" y="23.8">3</text>
<text x="105.2" y="18.6">EG_P4</text>
<text x="105.2" y="21.5">EG_P5</text>
<text x="197.6" y="19.7">Analog4</text>
<text x="197.6" y="22.6">Analog5</text>
<text x="15.2" y="25.5">ADC_IN1</text>
<text x="15.2" y="28.4">ADC_IN2</text>
<text x="101.4" y="26.7">3</text>
<text x="101.4" y="29.6">3</text>
<text x="105.2" y="24.3">EG_P6</text>
<text x="105.2" y="27.3">EG_P7</text>
<text x="194.6" y="28.4">photo</text>
<text x="197.6" y="25.5">Analog6</text>
<text x="101.4" y="32.5">3</text>
<text x="101.4" y="35.3">3</text>
<text x="105.2" y="30.1">EG_P8</text>
<text x="105.2" y="33.1">EG_P9</text>
<text x="105.2" y="35.9">EG_P10</text>
<text x="194.6" y="31.3">thermal</text>
<text x="101.4" y="38.3">3</text>
<text x="101.4" y="41.1">3</text>
<text x="105.2" y="38.8">EG_P11</text>
<text x="105.2" y="41.7">EG_P12</text>
<text x="20.9" y="48.6">ADC_IN2</text>
<text x="96.2" y="48.6">ADC_IN1</text>
<text x="136.7" y="48.6">Analog1</text>
<text x="20.9" y="74.7">ADC_IN4</text>
<text x="96.2" y="74.7">ADC_IN3</text>
<text x="136.7" y="74.7">Analog3</text>
<text x="20.9" y="100.8">ADC_IN6</text>
<text x="61.5" y="100.8">Analog6</text>
<text x="96.2" y="100.8">ADC_IN5</text>
<text x="136.7" y="100.8">Analog5</text>
<text x="194.6" y="109.5">EG_P4</text>
<text x="136.1" y="119.3">6</text>
<text x="139.9" y="119.9">FPGA_TMS</text>
<text x="194.6" y="115.3">EG_P2</text>
<text x="136.1" y="125.1">6</text>
<text x="139.9" y="125.7">FPGA_TCK</text>
<text x="194.6" y="121">EG_P1</text>
<text x="136.1" y="130.9">6</text>
<text x="139.9" y="131.5">FPGA_TDI</text>
<text x="194.6" y="126.8">EG_P3</text>
<text x="136.1" y="136.7">6</text>
<text x="139.9" y="137.3">FPGA_TDO</text>
<text x="194.6" y="132.6">EG_P11</text>
<text x="194.6" y="138.4">EG_P12</text>
<text x="131" y="150">ADC_IN3</text>
<text x="194.6" y="144.2">EG_P5</text>
<text x="194.6" y="150">EG_P6</text>
<text x="194.6" y="155.8">EG_P8</text>
<text x="194.6" y="152.9">EG_P9</text>
<text x="194.6" y="161.6">EG_P7</text>
<text x="194.6" y="158.7">EG_P10</text>
<text x="131" y="164.5">ADC_IN4</text>
<text x="61.5" y="173.2">photo</text>
<text x="122.3" y="173.2">thermal</text>
<text x="131" y="178.9">ADC_IN5</text>
<text x="131" y="193.4">ADC_IN6</text>
</g>
<g font-size="2.6">
<text x="217.9" y="11">F5</text>
<text x="217.8" y="13.9">E4</text>
<text x="217.9" y="16.8">F4</text>
<text x="217.8" y="19.6">E3</text>
<text x="218.2" y="22.6">J8</text>
<text x="40" y="25.4">1</text>
<text x="40" y="28.4">2</text>
<text x="54.2" y="25.4">3</text>
<text x="54.2" y="28.4">4</text>
<text x="217.5" y="25.4">G4</text>
<text x="218.2" y="28.4">J9</text>
<text x="177.8" y="35.3">VCC3P3</text>
<text x="217.9" y="31.2">F3</text>
<text x="218.2" y="34.1">J4</text>
<text x="177.8" y="38.3">VCC2P5</text>
<text x="177.8" y="41.1">VCC1P8</text>
<text x="217.6" y="37">H4</text>
<text x="217.6" y="39.9">H3</text>
<text x="177.8" y="44.1">VCC1P2</text>
<text x="217.5" y="42.8">G3</text>
<text x="217.8" y="45.7">K5</text>
<text x="217.8" y="48.6">K4</text>
<text x="217.8" y="51.5">K6</text>
<text x="218.2" y="54.4">J3</text>
<text x="168" y="77.6">VCC3P3</text>
<text x="220.7" y="106.5">K8</text>
<text x="220.6" y="109.4">D3</text>
<text x="220.7" y="112.3">K9</text>
<text x="220.6" y="115.2">D2</text>
<text x="220.6" y="118.1">H2</text>
<text x="220.4" y="123.9">G2</text>
<text x="220.6" y="121">C1</text>
<text x="220.6" y="126.8">D1</text>
<text x="221" y="129.7">L4</text>
<text x="220.3" y="135.5">M5</text>
<text x="220.7" y="132.6">K2</text>
<text x="12.2" y="143.7">VCC3P3</text>
<text x="75.9" y="143.7">VCC3P3</text>
<text x="221" y="138.4">L2</text>
<text x="221" y="141.3">L8</text>
<text x="220.7" y="144.2">E1</text>
<text x="220.8" y="149.9">F2</text>
<text x="221" y="147.1">L9</text>
<text x="220.4" y="155.7">G1</text>
<text x="220.6" y="152.9">H1</text>
<text x="220.8" y="161.5">F1</text>
<text x="221.1" y="158.7">J1</text>
<text x="173.8" y="187.7">Title</text>
<text x="185.4" y="190.6">07 ADC</text>
<text x="173.8" y="196.3">Size</text>
<text x="185.4" y="196.3">Document Number</text>
<text x="269.4" y="196.3">Rev</text>
<text x="176.7" y="199.3">A</text>
<text x="185.4" y="199.3">&lt;Doc&gt;</text>
<text x="272.2" y="199.3">A4</text>
<text x="173.8" y="205.1">Date:</text>
<text x="188.8" y="205.1">Thursday, October 09, 2014</text>
<text x="231.7" y="205.1">Sheet</text>
<text x="246.2" y="205.1">7</text>
<text x="254.9" y="205.1">of</text>
<text x="263.6" y="205.1">8</text>
</g>
<g font-size="2.6" fill="#000080">
<text x="224.5" y="8.1">U2A</text>
<text x="47.8" y="16.8">J11</text>
<text x="35.7" y="40">PIN_HEADER_2x2_2.54mm</text>
<text x="34.8" y="48.7">RA2</text>
<text x="46.4" y="48.7">12.7R 1% Analog2</text>
<text x="110.1" y="48.7">RA1</text>
<text x="121.7" y="48.7">12.7R 1%</text>
<text x="30.8" y="57.4">R65</text>
<text x="55.1" y="57.4">CA2</text>
<text x="106" y="57.4">R64</text>
<text x="130.4" y="57.4">CA1</text>
<text x="34.8" y="60.3">49.9K</text>
<text x="55.1" y="63.2">0.1uF</text>
<text x="110.1" y="60.3">49.9K</text>
<text x="130.4" y="63.2">0.1uF</text>
<text x="223" y="69">10M08DAF484_V2</text>
<text x="34.8" y="74.8">RA4</text>
<text x="46.4" y="74.8">12.7R 1% Analog4</text>
<text x="110.1" y="74.8">RA3</text>
<text x="121.7" y="74.8">12.7R 1%</text>
<text x="30.8" y="83.4">R67</text>
<text x="55.1" y="83.4">CA5</text>
<text x="106" y="83.4">R66</text>
<text x="130.4" y="83.4">CA3</text>
<text x="34.8" y="86.3">49.9K</text>
<text x="55.1" y="89.2">0.1uF</text>
<text x="110.1" y="86.3">49.9K</text>
<text x="130.4" y="89.2">0.1uF</text>
<text x="170.9" y="92.1">R52</text>
<text x="179.6" y="92.1">R53</text>
<text x="188.3" y="92.1">R54</text>
<text x="34.8" y="100.8">RA7</text>
<text x="46.4" y="100.8">12.7R 1%</text>
<text x="110.1" y="100.8">RA6</text>
<text x="121.7" y="100.8">12.7R 1%</text>
<text x="170.9" y="97.9">10K</text>
<text x="179.6" y="97.9">10K</text>
<text x="188.3" y="97.9">10K</text>
<text x="227.4" y="103.7">U2B</text>
<text x="30.8" y="109.5">R69</text>
<text x="34.8" y="112.4">49.9K</text>
<text x="55.1" y="109.5">CA7</text>
<text x="106" y="109.5">R68</text>
<text x="110.1" y="112.4">49.9K</text>
<text x="130.4" y="109.5">CA6</text>
<text x="55.1" y="115.3">0.1uF</text>
<text x="130.4" y="115.3">0.1uF</text>
<text x="203.6" y="126.9">22R R56</text>
<text x="153.5" y="145.7">TP12</text>
<text x="170.9" y="147.2">R57</text>
<text x="14.6" y="155.8">R51</text>
<text x="89.5" y="155.8">RT1</text>
<text x="147.7" y="155.8">ADC_IN3</text>
<text x="170.9" y="152.9">1K</text>
<text x="23.2" y="161.6">Photo Resistor, PGM5526</text>
<text x="89.5" y="158.4">THERMISTOR</text>
<text x="153.5" y="160.1">TP13</text>
<text x="23.2" y="173.2">RA5</text>
<text x="34.8" y="173.2">12.7R 1%</text>
<text x="86.9" y="173.2">RA8</text>
<text x="98.5" y="173.2">12.7R 1%</text>
<text x="147.7" y="170.3">ADC_IN4</text>
<text x="225.9" y="173.2">10M08DAF484_V2</text>
<text x="46.4" y="176.1">CA4</text>
<text x="113" y="176.1">CA8</text>
<text x="153.5" y="174.6">TP15</text>
<text x="22.1" y="184.8">R55</text>
<text x="46.4" y="181.9">0.1uF</text>
<text x="85.8" y="184.8">R58</text>
<text x="113" y="181.9">0.1uF</text>
<text x="147.7" y="184.8">ADC_IN5</text>
<text x="26.1" y="187.7">1K</text>
<text x="89.8" y="187.7">1K</text>
<text x="153.5" y="189.1">TP14</text>
<text x="147.7" y="199.3">ADC-IN6</text>
</g>
<g font-size="2.6" fill="#004080">
<text x="224.4" y="12.8">1A, F5, IO, ADC1IN1, , DIFFIO_RX_L1N</text>
<text x="224.4" y="15.7">1A, E4, IO, ADC1IN9, , DIFFIO_RX_L2N</text>
<text x="224.4" y="18.6">1A, F4, IO, ADC1IN2, , DIFFIO_RX_L1P</text>
<text x="224.4" y="21.5">1A, E3, IO, ADC1IN16, , DIFFIO_RX_L2P</text>
<text x="224.4" y="24.4">1A, J8, IO, ADC1IN3, , DIFFIO_RX_L3N</text>
<text x="224.4" y="27.3">1A, G4, IO, ADC1IN11, , DIFFIO_RX_L4N</text>
<text x="224.4" y="30.2">1A, J9, IO, ADC1IN4, , DIFFIO_RX_L3P</text>
<text x="224.4" y="33.1">1A, F3, IO, ADC1IN12, , DIFFIO_RX_L4P</text>
<text x="224.4" y="35.9">1A, J4, IO, ADC1IN5, , DIFFIO_RX_L5N</text>
<text x="224.4" y="38.9">1A, H4, IO, ADC1IN13, , DIFFIO_RX_L6N</text>
<text x="224.4" y="41.7">1A, H3, IO, ADC1IN6, , DIFFIO_RX_L5P</text>
<text x="224.4" y="44.7">1A, G3, IO, ADC1IN14, , DIFFIO_RX_L6P</text>
<text x="224.4" y="47.5">1A, K5, IO, ADC1IN7, , DIFFIO_RX_L7N</text>
<text x="224.4" y="50.4">1A, K4, IO, ADC1IN15, , DIFFIO_RX_L8N</text>
<text x="224.4" y="53.3">1A, K6, IO, ADC1IN8, , DIFFIO_RX_L7P</text>
<text x="224.4" y="56.2">1A, J3, IO, ADC1IN10, , DIFFIO_RX_L8P</text>
<text x="227.4" y="108.3">1B, K8, IO, , , DIFFIO_RX_L9N</text>
<text x="227.4" y="111.3">1B, D3, IO, , , DIFFIO_RX_L10N</text>
<text x="227.4" y="114.1">1B, K9, IO, , JTAGEN, DIFFIO_RX_L9P</text>
<text x="227.4" y="117.1">1B, D2, IO, , , DIFFIO_RX_L10P</text>
<text x="227.4" y="119.9">1B, H2, IO, , TMS, DIFFIO_RX_L11N</text>
<text x="227.4" y="122.8">1B, C1, IO, VREFB1N0, ,</text>
<text x="227.4" y="125.7">1B, G2, IO, , TCK, DIFFIO_RX_L11P</text>
<text x="227.4" y="128.6">1B, D1, IO, , ,</text>
<text x="227.4" y="131.5">1B, L4, IO, , TDI, DIFFIO_RX_L12N</text>
<text x="227.4" y="134.4">1B, K2, IO, , , DIFFIO_RX_L13N</text>
<text x="227.4" y="137.3">1B, M5, IO, , TDO, DIFFIO_RX_L12P</text>
<text x="227.4" y="140.2">1B, L2, IO, , , DIFFIO_RX_L13P</text>
<text x="227.4" y="143.1">1B, L8, IO, , , DIFFIO_RX_L14N</text>
<text x="227.4" y="146">1B, E1, IO, , , DIFFIO_RX_L15N</text>
<text x="227.4" y="148.9">1B, L9, IO, , , DIFFIO_RX_L14P</text>
<text x="227.4" y="151.8">1B, F2, IO, , , DIFFIO_RX_L15P</text>
<text x="227.4" y="154.7">1B, H1, IO, , , DIFFIO_RX_L16N</text>
<text x="227.4" y="157.6">1B, G1, IO, , , DIFFIO_RX_L17N</text>
<text x="227.4" y="160.5">1B, J1, IO, , , DIFFIO_RX_L16P</text>
<text x="227.4" y="163.4">1B, F1, IO, , , DIFFIO_RX_L17P</text>
</g>
<g font-size="2.1">
<text x="30.4" y="2.2">5</text>
<text x="85.4" y="2.2">4</text>
<text x="140.5" y="2.2">3</text>
<text x="195.4" y="2.2">2</text>
<text x="250.5" y="2.2">1</text>
<text x=".8" y="30.1">D</text>
<text x="278.8" y="30.1">D</text>
<text x=".8" y="80.8">C</text>
<text x="278.8" y="80.8">C</text>
<text x=".8" y="131.5">B</text>
<text x="278.8" y="131.5">B</text>
<text x=".8" y="182.2">A</text>
<text x="278.8" y="182.2">A</text>
<text x="30.4" y="207.8">5</text>
<text x="85.4" y="207.8">4</text>
<text x="140.5" y="207.8">3</text>
<text x="195.4" y="207.8">2</text>
<text x="250.5" y="207.8">1</text>
</g>
</svg>
